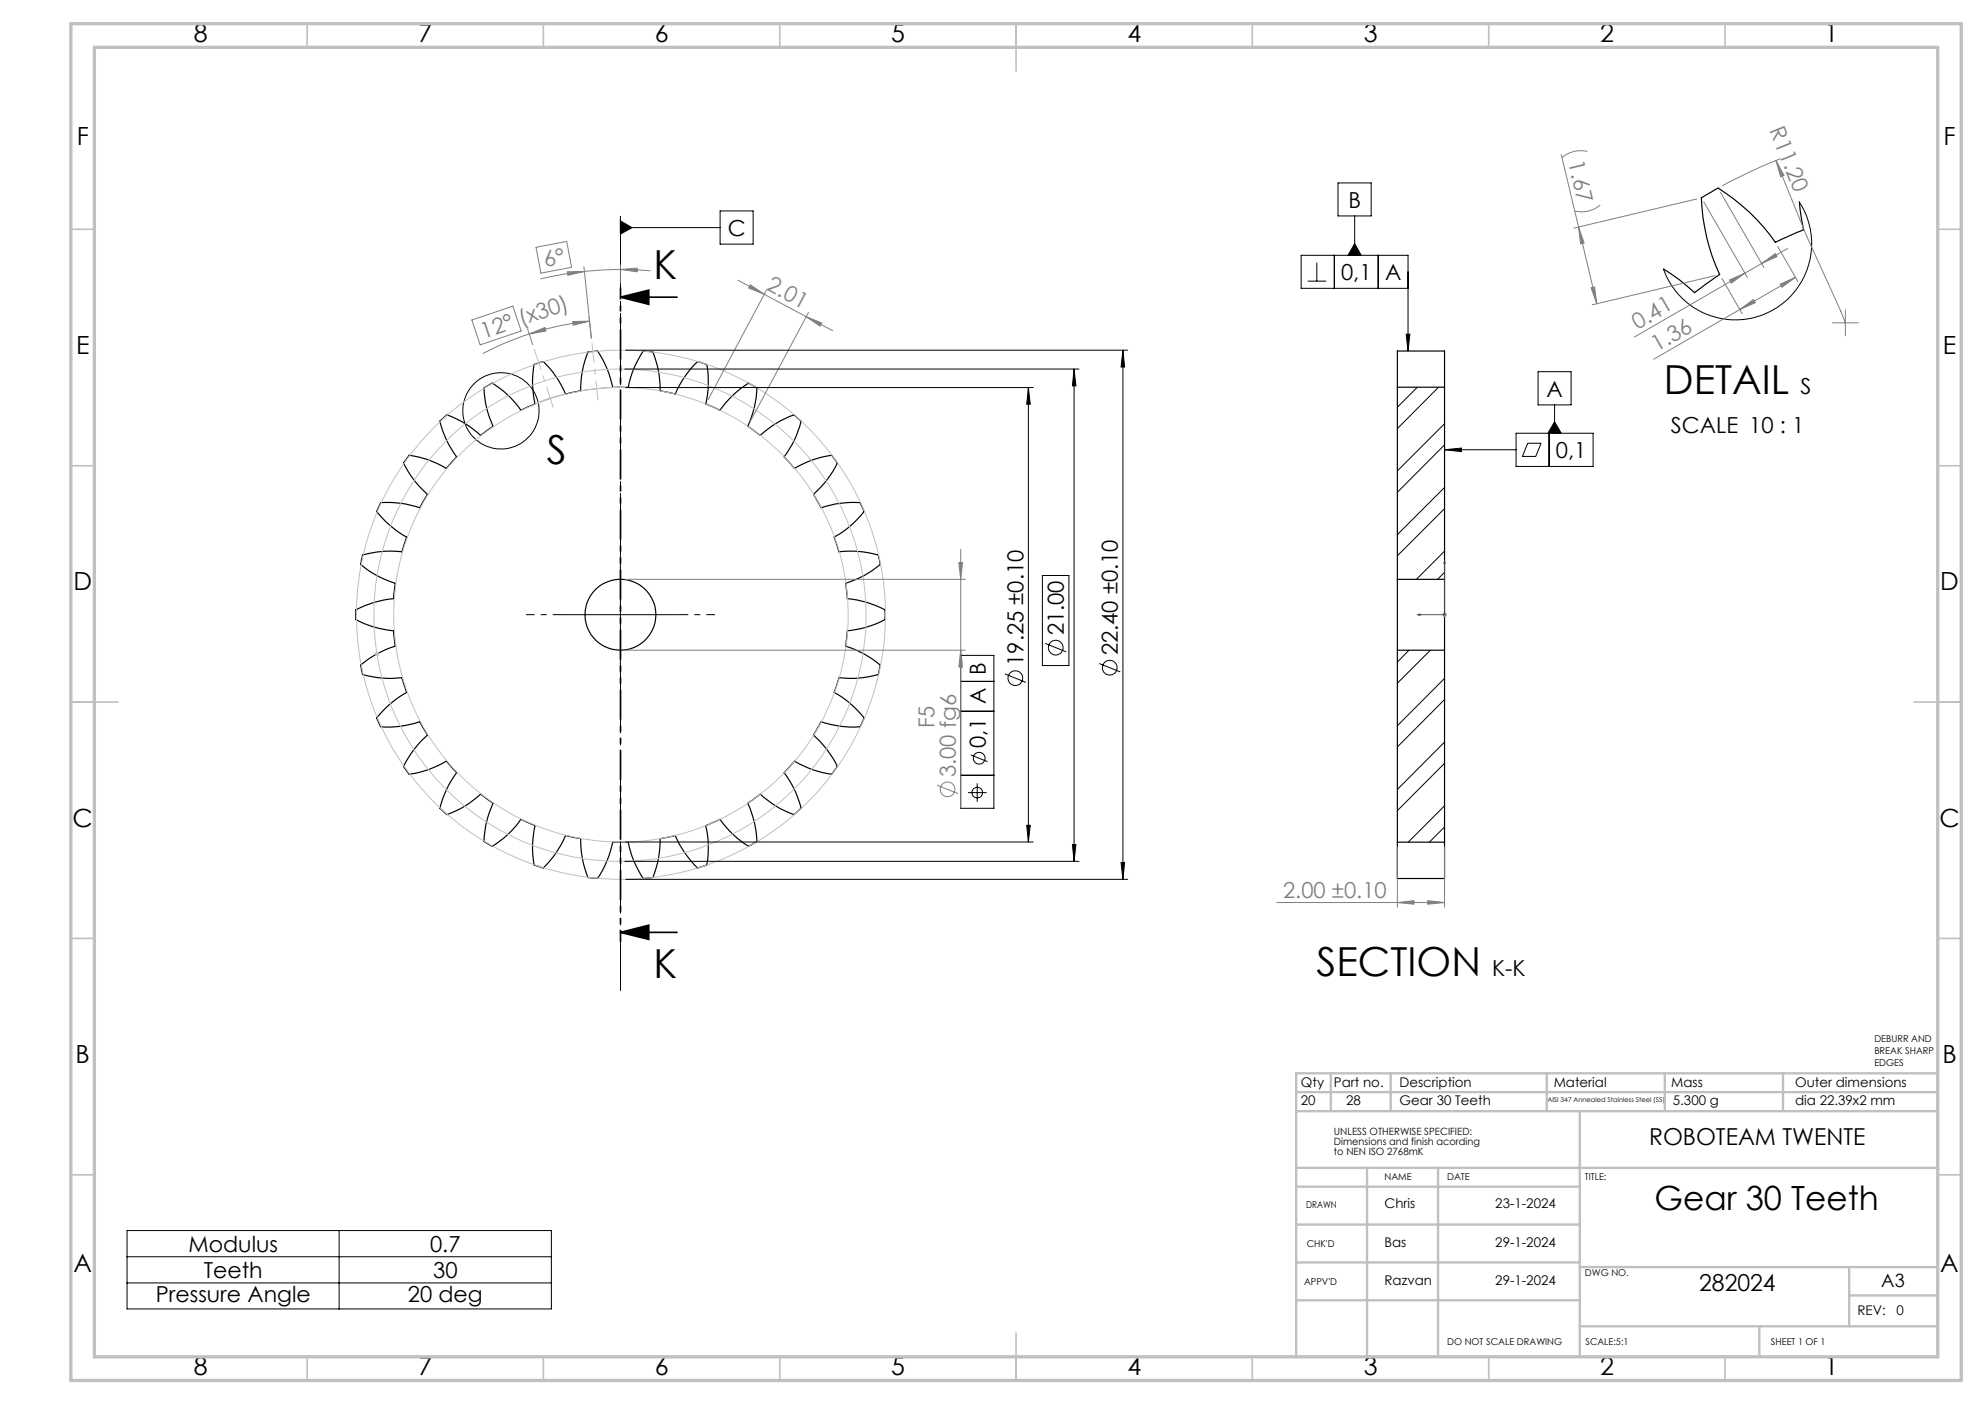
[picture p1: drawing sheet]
<svg xmlns="http://www.w3.org/2000/svg" width="420mm" height="297mm" viewBox="0 0 420 297" stroke-linecap="round" stroke-linejoin="round" font-family="sans-serif">
<g fill="none" stroke="#000" stroke-width=".25">
<path d="M380.7 42.7l.9 5.9-6 2.7a41.4 41.4 0 0 0-12.1-11.5l-3.5 2a41.9 41.9 0 0 0 3.9 16.3l-5.3 3.8a38.8 38.8 0 0 0-6.6-5M93.4 88.8l1.2-1a20 20 0 0 1 7.1 4.3l2.6-1.9a20.1 20.1 0 0 1-1.9-8.1l1.8-1.1a20.7 20.7 0 0 1 6 5.8l3-1.4a20.7 20.7 0 0 1-.2-8.3l1.9-.6a20.9 20.9 0 0 1 4.8 6.9l3.2-.7a21.2 21.2 0 0 1 1.5-8.2l2-.2a21.4 21.4 0 0 1 3.2 7.6h3.3a20.5 20.5 0 0 1 3.2-7.6l2 .2a21.2 21.2 0 0 1 1.6 8.2l3.2 .7a20.9 20.9 0 0 1 4.7-6.9l1.9 .6a20.7 20.7 0 0 1-.2 8.3l3 1.4a21.4 21.4 0 0 1 6.1-5.8l1.8 1.1a21 21 0 0 1-2 8.1l2.7 1.9a20.6 20.6 0 0 1 7.1-4.3l1.5 1.3a20.7 20.7 0 0 1-3.6 7.6l2.2 2.4a20.8 20.8 0 0 1 7.9-2.8l1.2 1.7a21.1 21.1 0 0 1-5.1 6.6l1.6 2.8a21.5 21.5 0 0 1 8.3-1.1l.8 1.9a20.8 20.8 0 0 1-6.3 5.4l1 3.1a21.6 21.6 0 0 1 8.3 .7l.5 2a20.6 20.6 0 0 1-7.4 4l.4 3.2a20.8 20.8 0 0 1 8 2.4v2.1a21.8 21.8 0 0 1-8 2.4l-.4 3.2a20.6 20.6 0 0 1 7.4 4l-.5 2a21.6 21.6 0 0 1-8.3 .7l-1 3.1a21.3 21.3 0 0 1 6.3 5.4l-.8 1.8a20.6 20.6 0 0 1-8.3-1l-1.6 2.8a21.1 21.1 0 0 1 5.1 6.6l-1.2 1.7a20.8 20.8 0 0 1-7.9-2.8l-2.2 2.4a20.9 20.9 0 0 1 3.6 7.6l-1.5 1.3a20.6 20.6 0 0 1-7.1-4.3l-2.7 1.9a21 21 0 0 1 2 8.1l-1.8 1a20.7 20.7 0 0 1-6.1-5.7l-3 1.4a20.7 20.7 0 0 1 .2 8.3l-1.9 .6a20.9 20.9 0 0 1-4.7-6.9l-3.2 .7a21.3 21.3 0 0 1-1.6 8.2l-2 .2a21.2 21.2 0 0 1-3.2-7.7h-3.3a22.1 22.1 0 0 1-3.2 7.7l-2-.2a21.3 21.3 0 0 1-1.5-8.2l-3.2-.7a20.9 20.9 0 0 1-4.8 6.9l-1.9-.6a20.7 20.7 0 0 1 .2-8.3l-3-1.4a20 20 0 0 1-6 5.7l-1.8-1a20.1 20.1 0 0 1 1.9-8.1l-2.6-1.9a20 20 0 0 1-7.1 4.3l-1.5-1.3a21.7 21.7 0 0 1 3.5-7.6l-2.2-2.4a20.2 20.2 0 0 1-7.8 2.8l-1.2-1.7a21.9 21.9 0 0 1 5.1-6.6l-1.7-2.8a20.4 20.4 0 0 1-8.3 1l-.8-1.8a22.5 22.5 0 0 1 6.3-5.4l-1-3.1a21.5 21.5 0 0 1-8.3-.7l-.4-2a20.9 20.9 0 0 1 7.3-4l-.3-3.2a21.7 21.7 0 0 1-8-2.4v-2.1a20.8 20.8 0 0 1 8-2.4l.3-3.2a20.9 20.9 0 0 1-7.3-4l.4-2a21.5 21.5 0 0 1 8.3-.7l1-3.1a21.9 21.9 0 0 1-6.3-5.4l.8-1.9a21.3 21.3 0 0 1 8.3 1.1l1.7-2.8a21.9 21.9 0 0 1-5.1-6.6l1.2-1.7a20.2 20.2 0 0 1 7.8 2.8l2.2-2.4a21.4 21.4 0 0 1-3.5-7.6zM295.7 81.9v-7.6h9.9v7.6M295.7 81.9v40.7M295.7 81.9h9.9M305.6 81.9v40.7M295.7 122.6v14.9M295.7 137.5v40.6M295.7 137.5h9.9M295.7 122.6h9.9M305.6 122.6v14.9M305.6 137.5v40.6"/>
<path d="M295.7 178.1v7.7h9.9v-7.7M295.7 178.1h9.9"/>
<circle cx="131.3" cy="130" r="7.5"/>
</g>
<g fill="none" stroke="#000" stroke-width=".21">
<path d="M283.1 38.7h7v7h-7zM131.3 46.7l2.4 1.5-2.4 1.3zM131.3 48.2h21.1M131.3 45.8v3.4M152.4 44.6h6.9v7h-6.9zM276.7 59.5h3.9M278.6 55.6v3.9M282.3 54v7M286.6 51.5l1.4 2.5h-2.8zM286.6 45.7v8.3M291.6 54v7M380.7 42.7l1.5 2.9 .7 2.4 .4 3v2.1l-.6 3-1.1 2.8-1.5 2.3-2.1 2.3-2.2 1.7-2.7 1.4-2.4 .7-2.8 .4-2-.1-1.8-.2-2.2-.6-2.6-1.2-1.7-1.1a16 16 0 0 1-5.6-7.6"/>
<path d="M132.2 78.1h96.1M132.4 74.1h106.2M227.3 78.1v104.1M227.3 78.1l.3 3.5h-.7zM237.6 74.1v111.9M237.6 74.1l.3 3.5h-.7zM297.5 70.7h.8l-.4 3.6zM297.9 61h-22.6v-7h22.6v20.3M325.4 78.6h7v7.1h-7zM132.4 82h86.2M217.6 82v96.1M217.6 82l.4 3.5h-.8z"/>
<path d="M299.9 81.9l-4.2 4.2M304.4 81.9l-8.7 8.8M305.6 89.6l-9.9 10M305.6 94.1l-9.9 10M305.6 95.1l3.6-.3v.7zM305.6 95.1h15.2M320.8 91.6h16.3v7.1h-16.3zM323.3 93.8h2.8l-1.2 2.8h-2.8zM327.8 91.6v7.1M328.9 89.2l1.4 2.4h-2.8zM328.9 85.7v5.9M131.3 117.5v25.1"/>
<path d="M305.6 103.1l-9.9 10M305.6 116.6l-5.9 6M305.6 107.6l-9.9 10M118.8 130h25M203.3 138.6h7v32.4h-7zM220.6 121.7h5.6v19.1h-5.6zM221.2 136.1l4.4 1.8M298.1 137.5l-2.4 2.5M302.6 137.5l-6.9 7M305.6 121.1l-1.4 1.5M203.3 150.5h7M203.3 144.1h7"/>
<path d="M205.4 159.7l3.6 1.4M212.6 142.6l4.5 1.8M232.6 140.4l4.4 1.7M305.6 143.5l-9.9 10M305.6 157l-9.9 10M305.6 148l-9.9 10M132.4 178.1h86.2M203.3 164h7M204.8 167.7h3.9M206.8 165.7v3.9M217.2 174.6h.8l-.4 3.5zM226.9 178.6h.7l-.3 3.6z"/>
<path d="M305.6 170.5l-7.6 7.6M305.6 161.5l-9.9 10M305.6 174.9l-3.2 3.2M132.2 182.2h96.1M132.4 186h106.2M237.2 182.5h.7l-.3 3.5zM26.9 260.3h89.8v16.6h-89.8zM26.9 265.8h89.8M26.9 271.4h89.8M71.8 260.3v16.6"/>
<circle cx="106" cy="86.9" r="8.1"/>
<circle cx="223.4" cy="137" r="1.55"/>
<circle cx="214.8" cy="143.4" r="1.55"/>
<circle cx="234.8" cy="141.2" r="1.55"/>
<circle cx="206.8" cy="167.7" r="1.12"/>
<circle cx="207.2" cy="160.4" r="1.26"/>
</g>
<g fill="none" stroke="#808080" stroke-width=".21">
<path d="M330.3 32.7l3.7 15.3M335.9 32a6.4 6.4 0 0 0-5.4 1.3M375.8 34l6.4 15.9 7.3 16 1 2.4M375.8 34l1.7 3.1-.7 .3zM376.7 33.6l-1.4 .5a105.5 105.5 0 0 0-10.9 5.2M113.4 52.3l6.5-1.2 1 5.4-6.5 1.3zM120.1 57.5l3.5-.1-3.4 .8zM123.5 56.4l1.6 15.2-.5-4.6M123.6 57.4l-3.4 .5-5.8 1.1M131.3 56v3.9M131.3 57l3.5-.3v.8zM131.3 57l-7.7 .4"/>
<path d="M131.3 57l6.3 .3M156.1 59.3l14.5 7.7M334 48l3.9 16.3M334 48l1.2 3.4-.8 .2zM338.6 43.4a6.1 6.1 0 0 1-5.4 1.3M359 42.1l-26 6.2M360.5 42.7l9.2 16M362.9 58.3l-26 6.2M364 40.7l9.2 15.9M364.3 58.9l4.3 7.5M365.9 59.2l3.3-1.4-2.9 2.1zM369.2 57.8l-23.4 13.5"/>
<path d="M372.7 55.7l2.9-2 .4 .6zM376.1 52.1l4.3 7.4M378.2 52.6l-9 5.2M379.9 58.7l-11.8 6.8M99.8 67.7l8.7-2.9 1.8 5.2-8.7 3zM111.7 69.7l1 3.2M112 70.7l3.3-1.4 .2 .7zM112 70.7a61.3 61.3 0 0 0-9.8 4.1M121.2 68l3.5-.1-3.4 .9zM124.7 67.9a59.5 59.5 0 0 0-12.7 2.8M158.7 60.3l3 2-3.3-1.4zM162.2 61.4l-12.4 23.2"/>
<path d="M170.6 67l3.3 1.3-.4 .7zM170.6 67l5.6 3M171.1 66.1l-12.4 23.2M336.7 60.9l.7-.2 .5 3.6zM368.1 65.5l2.9-2.1 .4 .6zM368.1 65.5l-18.2 10.5M376.7 60.1l3.2-1.4-2.9 2.1zM387.7 68.3h5.5M390.5 65.5v5.5M202.9 119h.8l-.4 3.6zM203.3 116.2v54.8M132.3 122.6h72"/>
<path d="M132.3 137.5h72M203.3 137.5l.4 3.6h-.8zM305.2 130h.9M305.3 129.7l.7 .7M305.6 129.5v1.1M306 129.7l-.7 .7M198.3 166.1l4.4 1.8M295.7 179.2v12.7M305.6 179.2v12.7M270.2 190.9h35.4M295.7 190.9l3.5-.4v.8zM302.1 190.5l3.5 .4-3.5 .4z"/>
<circle cx="200.5" cy="167" r="1.56"/>
</g>
<path d="M131.3 62.9l6-1.5v3zM131.3 62.9h12M131.3 197.2l6-1.5v3zM131.3 197.2h12" fill="none" stroke="#000" stroke-width=".35"/>
<g fill="none" stroke="#c0c0c0" stroke-width=".21">
<path d="M119.7 83.4l-.8 .1a28.2 28.2 0 0 0-5.7 1.9M129.6 81.9l-6.7 .8M79.3 138.3h1M79.4 138l.7 .7M79.8 137.8v1M80.1 138l-.7 .7"/>
<circle cx="131.2" cy="130.1" r="52.1"/>
<circle cx="131.4" cy="130" r="56"/>
<circle cx="131.4" cy="130" r="48.1"/>
</g>
<path d="M305.6 118.6l.2 .6h-.3zM305.6 118.6v11.4h-5.7M299.9 130l.6-.1v.3z" fill="none" stroke="#00f" stroke-width=".21"/>
<path d="M131.3 117.5v-68.3" fill="none" stroke="#000" stroke-width=".21" stroke-dasharray="15.2 1.3 1.3 1.3" stroke-dashoffset="2" stroke-linecap="butt"/>
<path d="M118.8 130h-7.5M143.8 130h7.5" fill="none" stroke="#000" stroke-width=".21" stroke-dasharray="15.2 1.3 1.3 1.3" stroke-dashoffset="13.4" stroke-linecap="butt"/>
<path d="M131.3 142.5v67.1" fill="none" stroke="#000" stroke-width=".21" stroke-dasharray="15.2 1.3 1.3 1.3" stroke-dashoffset="2.7" stroke-linecap="butt"/>
<path d="M131.3 60.8v138.4" fill="none" stroke="#000" stroke-width=".35" stroke-dasharray="6.3 1.3 1.3 1.3 1.3 1.3" stroke-dashoffset="3.8" stroke-linecap="butt"/>
<path d="M125.3 72.6l1.2 12.1" fill="none" stroke="#c0c0c0" stroke-width=".21" stroke-dasharray="15.2 1.3 1.3 1.3" stroke-dashoffset="11.1" stroke-linecap="butt"/>
<path d="M113 73.8l4.1 12.4" fill="none" stroke="#c0c0c0" stroke-width=".21" stroke-dasharray="15.2 1.3 1.3 1.3" stroke-dashoffset="10.6" stroke-linecap="butt"/>
<g fill="none" stroke="#c0c0c0" stroke-width=".35">
<path d="M65 5v5M115 5v5M165 5v5M215 5v10M265 5v5M315 5v5M365 5v5M15 48.5h5M410 48.5h5M15 98.5h5M410 98.5h5M15 148.5h10"/>
<path d="M405 148.5h10M15 198.5h5M410 198.5h5M15 248.5h5M410 248.5h5M65 287v5M115 287v5M165 287v5M215 282v10M265 287v5M315 287v5M365 287v5"/>
</g>
<g fill="none" stroke="#c0c0c0" stroke-width=".5">
<path d="M274.2 231h135.8M274.2 235.1h135.8M281.6 227v8.1M294.3 227v8.1M327.3 227v8.1M334.3 235.1v51.9M352.2 227v8.1M377.3 227v8.1M410 227h-135.8v60.2M274.2 247h135.8M274.2 251h60.1M274.2 259h60.1"/>
<path d="M289.2 247v40M304.3 247v40M274.2 267h60.1M274.2 275.1h60.1M334.3 268h75.7M391.3 268v12.6M391.3 274h18.7M334.3 280.6h75.7M372.3 280.6v6.4"/>
</g>
<path d="M15 5h400v287h-400zM20 10h390v277h-390z" fill="none" stroke="#c0c0c0" stroke-width=".7"/>
<g fill="#000">
<path d="M131.3 46.7l2.4 1.5-2.4 1.3zM305.6 95.1l3.6-.3v.7zM297.5 70.7h.8l-.4 3.6zM328.9 89.2l1.4 2.4h-2.8zM286.6 51.5l1.4 2.5h-2.8z"/>
<path d="M131.3 62.9l6-1.5v3zM131.3 197.2l6-1.5v3z"/>
</g>
<g fill="#808080">
<path d="M375.8 34l1.7 3.1-.7 .3z"/>
<path d="M336.7 60.9l.7-.2 .5 3.6zM334 48l1.2 3.4-.8 .2z"/>
<path d="M368.1 65.5l2.9-2.1 .4 .6zM376.7 60.1l3.2-1.4-2.9 2.1z"/>
<path d="M365.9 59.2l3.3-1.4-2.9 2.1zM372.7 55.7l2.9-2 .4 .6z"/>
<path d="M202.9 119h.8l-.4 3.6zM203.3 137.5l.4 3.6h-.8z"/>
<path d="M158.7 60.3l3 2-3.3-1.4zM170.6 67l3.3 1.3-.4 .7z"/>
</g>
<path d="M226.9 178.6h.7l-.3 3.6zM227.3 78.1l.3 3.5h-.7zM237.2 182.5h.7l-.3 3.5zM237.6 74.1l.3 3.5h-.7zM217.2 174.6h.8l-.4 3.5zM217.6 82l.4 3.5h-.8z" fill="#000"/>
<g fill="#808080">
<path d="M131.3 57l3.5-.3v.8zM120.1 57.5l3.5-.1-3.4 .8z"/>
<path d="M121.2 68l3.5-.1-3.4 .9zM112 70.7l3.3-1.4 .2 .7z"/>
</g>
<path d="M299.9 130l.6 .2v-.3zM305.6 118.6l-.1 .6h.3z" fill="#00f"/>
<path d="M295.7 190.9l3.5-.4v.8zM302.1 190.5l3.5 .4-3.5 .4z" fill="#808080"/>
<g font-size="8.5">
<text x="138.3" y="59.1">K</text>
<text x="352.1" y="83.3">DETAIL</text>
<text x="115.7" y="98.1">S</text>
<text x="138.3" y="206.8">K</text>
<text x="278.6" y="206.5">SECTION</text>
</g>
<text font-size="7.1" x="350.1" y="256">Gear 30 Teeth</text>
<g font-size="5.3">
<text x="41" y="8.9">8</text>
<text x="88.5" y="8.9">7</text>
<text x="138.5" y="8.9">6</text>
<text x="188.5" y="8.9">5</text>
<text x="238.5" y="8.9">4</text>
<text x="288.5" y="8.9">3</text>
<text x="338.5" y="8.9">2</text>
<text x="386" y="8.9">1</text>
<text x="16.2" y="30.7">F</text>
<text x="411.2" y="30.7">F</text>
<text x="16.1" y="74.9">E</text>
<text x="411.1" y="74.9">E</text>
<text x="15.5" y="124.9">D</text>
<text x="410.5" y="124.9">D</text>
<text x="15.4" y="174.9">C</text>
<text x="410.4" y="174.9">C</text>
<text x="16" y="224.9">B</text>
<text x="411" y="224.9">B</text>
<text x="15.5" y="269.2">A</text>
<text x="410.5" y="269.2">A</text>
<text x="41" y="290.9">8</text>
<text x="88.5" y="290.9">7</text>
<text x="138.5" y="290.9">6</text>
<text x="188.5" y="290.9">5</text>
<text x="238.5" y="290.9">4</text>
<text x="288.5" y="290.9">3</text>
<text x="338.5" y="290.9">2</text>
<text x="386" y="290.9">1</text>
</g>
<g font-size="4.9">
<text x="348.9" y="242.3">ROBOTEAM TWENTE</text>
<text x="359.5" y="273">282024</text>
</g>
<g font-size="4.7" fill="#808080">
<text x="374.3" y="27.6" transform="rotate(68 374.3 27.6)">R11.20</text>
<text x="331.8" y="34.3" transform="rotate(77 331.8 34.3)">1.67</text>
<text x="115.3" y="56.6" transform="rotate(-11 115.3 56.6)">6°</text>
<text x="162" y="61.2" transform="rotate(28 162 61.2)">2.01</text>
<text x="102.3" y="71.6" transform="rotate(-19 102.3 71.6)">12° (x30)</text>
<text x="346.5" y="69.7" transform="rotate(-30 346.5 69.7)">0.41</text>
<text x="350.6" y="74.4" transform="rotate(-30 350.6 74.4)">1.36</text>
<text x="197.8" y="154.1" transform="rotate(-90 197.8 154.1)">F5</text>
<text x="202.2" y="164.4" transform="rotate(-90 202.2 164.4)">3.00 fg6</text>
<text x="271.5" y="189.9">2.00 ±0.10</text>
</g>
<g font-size="4.7">
<text x="285.3" y="43.9">B</text>
<text x="154" y="49.9">C</text>
<text x="283.8" y="59.3">0,1</text>
<text x="293.1" y="59.3">A</text>
<text x="327.2" y="83.9">A</text>
<text x="380.9" y="83.3">S</text>
<text x="353.6" y="91.5">SCALE 10 : 1</text>
<text x="329.2" y="96.9">0,1</text>
<text x="225.1" y="134.4" transform="rotate(-90 225.1 134.4)">21.00</text>
<text x="208.6" y="142.7" transform="rotate(-90 208.6 142.7)">B</text>
<text x="216.6" y="140.9" transform="rotate(-90 216.6 140.9)">19.25 ±0.10</text>
<text x="236.5" y="138.7" transform="rotate(-90 236.5 138.7)">22.40 ±0.10</text>
<text x="208.6" y="149" transform="rotate(-90 208.6 149)">A</text>
<text x="208.6" y="158.3" transform="rotate(-90 208.6 158.3)">0,1</text>
<text x="315.7" y="206.5">K-K</text>
<text x="39.9" y="264.7">Modulus</text>
<text x="91" y="264.7">0.7</text>
<text x="33" y="275.4">Pressure Angle</text>
<text x="43.1" y="270.3">Teeth</text>
<text x="86.3" y="275.4">20 deg</text>
<text x="91.6" y="270.3">30</text>
</g>
<text font-size="3.9" x="398.1" y="272.3">A3</text>
<g font-size="2.8">
<text x="275.2" y="230">Qty</text>
<text x="275.2" y="233.8">20</text>
<text x="282.2" y="230">Part no.</text>
<text x="284.8" y="233.8">28</text>
<text x="296.1" y="230">Description</text>
<text x="296.1" y="233.8">Gear 30 Teeth</text>
<text x="328.7" y="230">Material</text>
<text x="353.6" y="230">Mass</text>
<text x="354" y="233.8">5.300 g</text>
<text x="379.8" y="230">Outer dimensions</text>
<text x="379.8" y="233.8">dia 22.39x2 mm</text>
<text x="293" y="255.5">Chris</text>
<text x="316.4" y="255.5">23-1-2024</text>
<text x="293" y="263.8">Bas</text>
<text x="316.4" y="263.8">29-1-2024</text>
<text x="293" y="271.9">Razvan</text>
<text x="316.4" y="271.9">29-1-2024</text>
<text x="393" y="278.1">REV:</text>
<text x="401.3" y="278.1">0</text>
</g>
<g font-size="2.1">
<text x="282.2" y="240.1">UNLESS OTHERWISE SPECIFIED:</text>
<text x="282.2" y="242.2">Dimensions and finish acording</text>
<text x="282.2" y="244.3">to NEN ISO 2768mK</text>
</g>
<g font-size="2">
<text x="396.6" y="220.5">DEBURR AND</text>
<text x="396.6" y="223">BREAK SHARP</text>
<text x="396.6" y="225.5">EDGES</text>
<text x="293" y="249.5">NAME</text>
<text x="306.2" y="249.5">DATE</text>
<text x="335.4" y="249.5">TITLE:</text>
<text x="276.4" y="255.5">DRAWN</text>
<text x="276.5" y="263.8">CHK'D</text>
<text x="275.9" y="271.9">APPV'D</text>
<text x="335.4" y="270">DWG NO.</text>
<text x="306.2" y="284.5">DO NOT SCALE DRAWING</text>
<text x="335.5" y="284.5">SCALE:5:1</text>
<text x="374.7" y="284.5">SHEET 1 OF 1</text>
</g>
<text font-size="1.4" x="327.4" y="233.2">AISI 347 Annealed Stainless Steel (SS)</text>
</svg>
